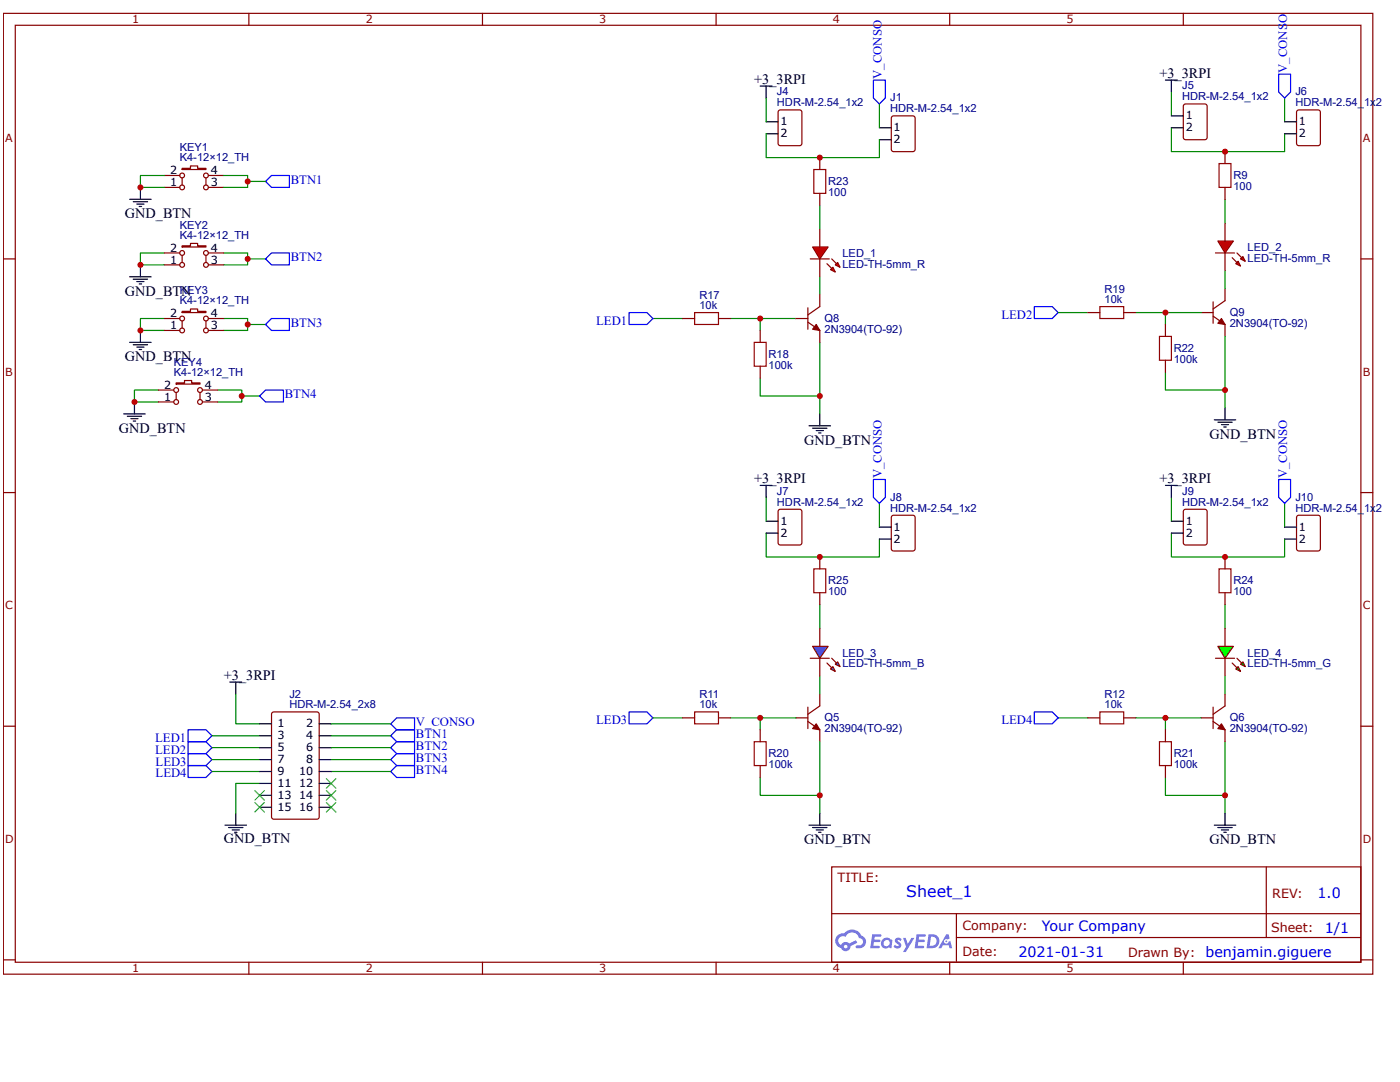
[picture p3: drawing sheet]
<svg xmlns="http://www.w3.org/2000/svg" width="279mm" height="216mm" viewBox="0 0 279 216" stroke-linecap="round" stroke-linejoin="round" font-family="sans-serif">
<g fill="none" stroke="#800" stroke-width=".24">
<path d="M.7 2.7h273.3v191.7h-273.3zM3 5h268.6v187h-268.6zM49.7 2.7v2.3M96.3 2.7v2.3M142.9 2.7v2.3M189.5 2.7v2.3M236.2 2.7v2.3M.7 51.7h2.3M271.6 51.7h2.4M.7 98.3h2.3M271.6 98.3h2.4M.7 144.9h2.3"/>
<path d="M271.6 144.9h2.4M166 173h105.6v19h-105.6zM252.7 173v14.1M.7 191.5h2.3M49.7 192v2.4M96.3 192v2.4M142.9 192v2.4M166 182.3h105.5M189.5 192v2.4M190.9 187.1h80.6M190.9 182.3v9.5M236.2 192v2.4"/>
<path d="M271.6 191.5h2.4"/>
</g>
<g fill="#58f">
<path d="M178.8 187.3l.5-.2 .3 .1 .3 .2-.2 .4a.32 .32 0 0 0-.2-.3 .32 .32 0 0 0-.4 .2l.1 .1a.8 .8 0 0 1 .6 .5 .8 .8 0 0 1-.3 .9h-.6l-.6-.3 .3-.4 .5 .3 .2-.1v-.2a.82 .82 0 0 1-.5-1.2z"/>
<path d="M180.2 187.1h.5l.5 1.3 .7-1.3h.6l-1.7 2.9h-.6l.6-1.1z"/>
<path d="M174.1 186.4l1.7 .1 .1 .2-.2 .2h-1.1l-.1 .6h1l.2 .2-.2 .3h-1.1l-.1 .7h1l.2 .1v.3l-1.8 .1z"/>
<path d="M182.9 186.4l1.8 .1 .1 .2-.3 .2h-1.1l-.1 .6h1.1l.2 .2-.3 .3h-1l-.1 .7h1l.2 .1v.3l-1.9 .1z"/>
<path d="M188.8 186.4h.5l.2 .9-.4 .2a.47 .47 0 0 0-.7 .2 .47 .47 0 0 0 .3 .6 .47 .47 0 0 0 .6-.4l.3-.2 .4 1.5h-.5l-.2-.6h-1.1l-.3 .6h-.6z"/>
<path d="M185.3 186.4l-.4 2.8h.9a1.42 1.42 0 0 0 1.7-1.4 1.42 1.42 0 0 0-1.7-1.4zM185.8 186.9a.93 .93 0 0 1 1.1 1 .93 .93 0 0 1-1.2 .8h-.2z"/>
<path d="M176.1 187.5a1.04 1.04 0 0 0-.1 1.4 1.04 1.04 0 0 0 1.5 .1l.4 .2 .2-1.5-.4-.2a1 1 0 0 0-1.6 0zM176.3 188.2a.62 .62 0 0 1 1.2 0 .62 .62 0 0 1-1.2 0z"/>
<path d="M167.1 186.7a1.47 1.47 0 0 0 .8 2.5 .97 .97 0 0 0 1.1 .6 .97 .97 0 0 0 .7-1l1.4-.7-.3-.5-1.3 .7a.99 .99 0 0 0-1.6 .3 .94 .94 0 0 1-.5-1.3 .94 .94 0 0 1 1.4-.4 1.43 1.43 0 0 1 1.4-.8 1.43 1.43 0 0 1 1.3 1.1 .77 .77 0 0 1 .7 1 .77 .77 0 0 1-1.1 .4 .29 .29 0 0 0-.3 .3 .29 .29 0 0 0 .2 .3 1.34 1.34 0 0 0 1.7-.8 1.34 1.34 0 0 0-.8-1.7 2.12 2.12 0 0 0-3.5-.5l-.8 .1zM168.4 188.9a.37 .37 0 0 1 .7 0 .37 .37 0 0 1-.7 0z"/>
<circle cx="188.9" cy="187.8" r=".18"/>
</g>
<path d="M163.6 138.5v2.4l-2.4 1.6M158.8 143.2h2.4M161.2 144l2.4 1.6v2.4M161.2 141.1v4.3" fill="none" stroke="#800" stroke-width=".24"/>
<path d="M162.9 144.4l.7 1.2-1.4-.2z" fill="#800"/>
<path d="M244.5 138.5v2.4l-2.4 1.6M162.9 144.4l.7 1.2-1.4-.2zM239.7 143.2h2.4M242.1 144l2.4 1.6v2.4M242.1 141.1v4.3" fill="none" stroke="#800" stroke-width=".24"/>
<path d="M161.5 164.7h4.2M162.2 165.1h2.8M162.9 165.6h1.4M163.4 166.1h.4M163.6 162.3v2.4M242.3 164.7h4.3M243.1 165.1h2.8M243.8 165.6h1.4M244.2 166.1h.5M244.5 162.3v2.4" fill="none" stroke="#000" stroke-width=".24"/>
<g fill="none" stroke="#080" stroke-width=".24">
<path d="M163.6 120.6v4.8M163.6 134.9v3.6M244.5 120.6v4.8M244.5 134.9v3.6M130.3 143.2h6M145.8 143.2h13M151.7 155.1v3.6h11.9M151.7 143.2v2.4M163.6 148v14.3M211.2 143.2h5.9M226.6 143.2h13.1M232.6 155.1v3.6h11.9"/>
<path d="M232.6 143.2v2.4M244.5 148v14.3"/>
</g>
<path d="M125.5 142.1h3.6l1.2 1.1-1.2 1.2h-3.6zM206.4 142.1h3.6l1.2 1.1-1.2 1.2h-3.6z" fill="none" stroke="#00f" stroke-width=".24"/>
<path d="M243.8 144.4l.7 1.2-1.4-.2z" fill="#800"/>
<path d="M163.6 58.8v2.4l-2.4 1.6M158.8 63.6h2.4M161.2 64.3l2.4 1.6v2.4M161.2 61.4v4.3M243.8 144.4l.7 1.2-1.4-.2z" fill="none" stroke="#800" stroke-width=".24"/>
<path d="M163.6 41v4.7M163.6 55.2v3.6M130.3 63.6h6M145.8 63.6h13M151.7 75.5v3.5h11.9M151.7 63.6v2.3M163.6 68.3v14.3" fill="none" stroke="#080" stroke-width=".24"/>
<path d="M125.5 62.4h3.6l1.2 1.2-1.2 1.1h-3.6z" fill="none" stroke="#00f" stroke-width=".24"/>
<path d="M151.7 17.2h2.4M152.9 17.2v2.4M161.5 85h4.2M162.2 85.4h2.8M162.9 85.9h1.4M163.4 86.4h.4M163.6 82.6v2.4" fill="none" stroke="#000" stroke-width=".24"/>
<path d="M162.9 64.7l.7 1.2-1.4-.2z" fill="#800"/>
<path d="M162.9 64.7l.7 1.2-1.4-.2z" fill="none" stroke="#800" stroke-width=".24"/>
<path d="M162.2 49.3h3.1l-1.7 2.4z" fill="#f00"/>
<path d="M161.7 51.7h3.8M162.2 49.3h3.1l-1.7 2.4zM165 52.6l1 1M166 51.7l.9 .9" fill="none" stroke="#800" stroke-width=".24"/>
<path d="M166.7 52.9l.5-.5 .4 .9z" fill="#f00"/>
<path d="M166.7 52.9l.5-.5 .4 .9z" fill="none" stroke="#800" stroke-width=".24"/>
<path d="M166.2 53.3l.5 1-1-.5z" fill="#f00"/>
<path d="M163.6 45.7v3.6M163.6 51.7v3.5M166.2 53.3l.5 1-1-.5z" fill="none" stroke="#800" stroke-width=".24"/>
<path d="M243.1 48.1h3l-1.6 2.4z" fill="#f00"/>
<path d="M242.6 50.5h3.8M243.1 48.1h3l-1.6 2.4zM245.9 51.4l1 1M246.9 50.5l.9 .9" fill="none" stroke="#800" stroke-width=".24"/>
<path d="M247.6 51.7l.4-.5 .5 .9z" fill="#f00"/>
<path d="M247.6 51.7l.4-.5 .5 .9z" fill="none" stroke="#800" stroke-width=".24"/>
<path d="M246.6 52.6l.5-.5 .5 1z" fill="#f00"/>
<path d="M244.5 44.5v3.6M244.5 50.5v3.5M244.5 57.6v2.4l-2.4 1.7M246.6 52.6l.5-.5 .5 1zM239.7 62.4h2.4M242.1 63.1l2.4 1.6v2.4M242.1 60.2v4.3" fill="none" stroke="#800" stroke-width=".24"/>
<path d="M243.8 63.6l.7 1.1-1.4-.2z" fill="#800"/>
<path d="M243.8 63.6l.7 1.1-1.4-.2zM244.5 125.4v3.6M244.5 131.3v3.6" fill="none" stroke="#800" stroke-width=".24"/>
<path d="M242.3 83.8h4.3M243.1 84.3h2.8M243.8 84.7h1.4M244.2 85.2h.5M244.5 81.4v2.4" fill="none" stroke="#000" stroke-width=".24"/>
<path d="M244.5 39.8v4.7M244.5 54v3.6M211.2 62.4h5.9M226.6 62.4h13.1M232.6 74.3v3.5h11.9M232.6 62.4v2.3M244.5 67.1v14.3" fill="none" stroke="#080" stroke-width=".24"/>
<path d="M206.4 61.2h3.6l1.2 1.2-1.2 1.2h-3.6z" fill="none" stroke="#00f" stroke-width=".24"/>
<path d="M246.6 133.5l.5-.5 .5 1z" fill="#0f0"/>
<path d="M246.6 133.5l.5-.5 .5 1z" fill="none" stroke="#800" stroke-width=".24"/>
<path d="M247.6 132.5l.4-.4 .5 .9z" fill="#0f0"/>
<path d="M242.6 131.3h3.8M245.9 132.3l1 1M246.9 131.3l.9 1M247.6 132.5l.4-.4 .5 .9z" fill="none" stroke="#800" stroke-width=".24"/>
<path d="M243.1 129h3l-1.6 2.3z" fill="#0f0"/>
<path d="M163.6 125.4v3.6M163.6 131.3v3.6M243.1 129h3l-1.6 2.3z" fill="none" stroke="#800" stroke-width=".24"/>
<path d="M165.7 133.5l.5-.5 .5 1z" fill="#09f"/>
<path d="M165.7 133.5l.5-.5 .5 1z" fill="none" stroke="#800" stroke-width=".24"/>
<path d="M166.7 132.5l.5-.4 .4 .9z" fill="#09f"/>
<path d="M161.7 131.3h3.8M165 132.3l1 1M166 131.3l.9 1M166.7 132.5l.5-.4 .4 .9z" fill="none" stroke="#800" stroke-width=".24"/>
<path d="M162.2 129h3.1l-1.7 2.3z" fill="#09f"/>
<g fill="none" stroke="#800" stroke-width=".24">
<path d="M32.8 37.4h3.1M32.8 35h3.1M36.3 33.6h1.7v-.5h1.4v.5h1.7v.2h-4.8zM36.3 35.5v1.4M41.1 35.5v1.4M41.6 37.4h3.1M41.6 35h3.1M155.4 22.1l.4-.2h3.8l.4 .2v6.5l-.2 .4-4 .1-.4-.2-.1-6.5zM163.6 31.4v2.4M163.6 38.6v2.4M178 23.3l.4-.2h3.8l.4 .2v6.5l-.2 .4-4 .1-.4-.3-.1-6.4zM236.3 20.9l.3-.2h3.8l.4 .3 .1 6.4-.2 .4-4.1 .1-.4-.2v-6.5z"/>
<path d="M244.5 30.3v2.3M244.5 37.4v2.4M258.9 22.1l.3-.2h3.8l.4 .2 .1 6.5-.2 .4-4.1 .1-.4-.2v-6.5zM32.8 52.9h3.1M32.8 50.5h3.1M36.3 49h1.7v-.4h1.4v.4h1.7v.3h-4.8zM36.3 51v1.4M41.1 51v1.4M41.6 52.9h3.1M41.6 50.5h3.1M31.6 77.8h3.1M32.8 65.9h3.1"/>
<path d="M32.8 63.6h3.1M35.2 76.4h1.6v-.5h1.5v.5h1.6v.2h-4.7zM35.2 78.3v1.4M36.3 62.1h1.7v-.4h1.4v.4h1.7v.3h-4.8zM36.3 64v1.5M39.9 78.3v1.4M40.4 77.8h3.1M41.1 64v1.5M41.6 65.9h3.1M41.6 63.6h3.1M136.3 63.6h2.3M143.4 63.6h2.4"/>
<path d="M151.7 65.9v2.4M151.7 73.1v2.4M217.1 62.4h2.4M224.3 62.4h2.3M232.6 64.7v2.4M232.6 71.9v2.4M31.6 80.2h3.1M40.4 80.2h3.1M155.4 101.8l.4-.2h3.8l.4 .2v6.5l-.2 .4-4 .1-.4-.3-.1-6.4zM163.6 111.1v2.4M163.6 118.3v2.3M178 102.9l.4-.1h3.8l.4 .2v6.5l-.2 .4h-4l-.4-.2-.1-6.4z"/>
<path d="M236.3 101.8l.3-.2h3.8l.4 .2 .1 6.5-.2 .4-4.1 .1-.4-.3v-6.4zM244.5 111.1v2.4M244.5 118.3v2.3M258.9 102.9l.3-.1h3.8l.4 .2 .1 6.5-.2 .4h-4.1l-.4-.2v-6.4zM162.2 129h3.1l-1.7 2.3zM54.3 142.2l.4-.1h8.5l.5 .2v20.7l-.3 .4-8.7 .1-.5-.3v-20.7zM136.3 143.2h2.3M143.4 143.2h2.4M151.7 145.6v2.4M151.7 152.8v2.3M217.1 143.2h2.4M224.3 143.2h2.3"/>
<path d="M232.6 145.6v2.4M232.6 152.8v2.3"/>
<circle cx="36.3" cy="35" r=".48"/>
<circle cx="36.3" cy="37.4" r=".48"/>
<circle cx="41.1" cy="35" r=".48"/>
<circle cx="41.1" cy="37.4" r=".48"/>
<circle cx="36.3" cy="50.5" r=".48"/>
<circle cx="36.3" cy="52.9" r=".48"/>
<circle cx="41.1" cy="50.5" r=".48"/>
<circle cx="41.1" cy="52.9" r=".48"/>
<circle cx="35.2" cy="77.8" r=".48"/>
<circle cx="36.3" cy="63.6" r=".48"/>
<circle cx="36.3" cy="65.9" r=".48"/>
<circle cx="39.9" cy="77.8" r=".48"/>
<circle cx="41.1" cy="63.6" r=".48"/>
<circle cx="41.1" cy="65.9" r=".48"/>
<circle cx="35.2" cy="80.2" r=".48"/>
<circle cx="39.9" cy="80.2" r=".48"/>
</g>
<g fill="none" stroke="#000" stroke-width=".24">
<path d="M232.6 16h2.4M233.8 16v2.4M25.9 39.8h4.3M28 37.4v2.4M152.9 24.3h2.4M152.9 26.7h2.4M175.5 25.5h2.4M175.5 27.9h2.4M233.8 25.5h2.4M233.8 23.1h2.4M256.4 24.3h2.4M256.4 26.7h2.4"/>
<path d="M25.9 55.2h4.3M26.6 40.2h2.8M26.6 55.7h2.8M27.3 40.7h1.4M27.3 56.2h1.4M27.8 41.2h.5M27.8 56.7h.5M28 52.9v2.3M25.9 68.3h4.3M26.6 68.8h2.8M27.3 69.3h1.4M27.8 69.7h.5"/>
<path d="M28 65.9v2.4M24.7 82.6h4.3M25.4 83.1h2.9M26.1 83.5h1.4M26.6 84h.5M26.8 80.2v2.4M151.7 96.9h2.4M152.9 96.9v2.3M232.6 96.9h2.4M233.8 96.9v2.3M152.9 104h2.4M152.9 106.4h2.4"/>
<path d="M175.5 105.2h2.4M175.5 107.6h2.4M233.8 104h2.4M233.8 106.4h2.4M256.4 105.2h2.4M256.4 107.6h2.4M45.9 136.1h2.3M47.1 136.1v2.4M51.8 144.4h2.4M51.8 146.8h2.4M51.8 149.2h2.4M51.8 151.6h2.4"/>
<path d="M51.8 153.9h2.4M51.8 156.3h2.4M51.8 158.7h2.4M63.7 144.4h2.4M63.7 146.8h2.4M63.7 149.2h2.4M63.7 151.6h2.4M63.7 153.9h2.4M63.7 156.3h2.4M63.7 158.7h2.4M44.9 164.7h4.3M45.6 165.1h2.9"/>
<path d="M46.3 165.6h1.5M46.8 166.1h.5M47.1 162.3v2.4M51.8 161.1h2.4M63.7 161.1h2.4"/>
</g>
<g fill="none" stroke="#080" stroke-width=".24">
<path d="M152.9 19.6v4.7M233.8 18.4v4.7M256.4 19.6v4.7M32.8 35h-4.8v2.4h4.8M44.7 35h4.7v1.2h3.6M49.4 36.2v1.2h-4.7M152.9 26.7v4.7h22.6v-3.5M175.5 20.7v4.8M233.8 25.5v4.8h22.6v-3.6M32.8 50.5h-4.8v2.4h4.8M44.7 50.5h4.7v1.2h3.6M49.4 51.7v1.2h-4.7"/>
<path d="M31.6 77.8h-4.8v2.4h4.8M32.8 63.6h-4.8v2.3h4.8M43.5 77.8h4.7v1.2h3.6M44.7 63.6h4.7v1.1h3.6M48.2 79v1.2h-4.7M49.4 64.7v1.2h-4.7M152.9 99.2v4.8M233.8 99.2v4.8M152.9 106.4v4.7h22.6v-3.5M175.5 100.4v4.8M233.8 106.4v4.7h22.6v-3.5M256.4 100.4v4.8"/>
<path d="M47.1 138.5v5.9h4.7M42.3 146.8h9.5M42.3 149.2h9.5M42.3 151.6h9.5M42.3 153.9h9.5M51.8 156.3h-4.7v6M66.1 146.8h11.9M66.1 149.2h11.9M66.1 151.6h11.9M66.1 153.9h11.9M66.1 144.4h11.9"/>
</g>
<g fill="none" stroke="#00f" stroke-width=".24">
<path d="M174.3 16h2.4v3.6l-1.2 1.1-1.2-1.1zM255.2 14.8h2.4v3.6l-1.2 1.2-1.2-1.2zM54.2 35h3.6v2.4h-3.6l-1.2-1.2zM54.2 50.5h3.6v2.4h-3.6l-1.2-1.2zM51.8 79l1.2-1.2h3.6v2.4h-3.6zM54.2 63.6h3.6v2.3h-3.6l-1.2-1.2zM174.3 95.7h2.4v3.5l-1.2 1.2-1.2-1.2zM255.2 95.7h2.4v3.5l-1.2 1.2-1.2-1.2zM37.5 145.6h3.6l1.2 1.2-1.2 1.2h-3.6zM37.5 148h3.6l1.2 1.2-1.2 1.2h-3.6zM37.5 150.4h3.6l1.2 1.2-1.2 1.2h-3.6zM37.5 152.8h3.6l1.2 1.1-1.2 1.2h-3.6z"/>
<path d="M78 149.2l1.2-1.2h3.5v2.4h-3.5zM78 153.9l1.2-1.1h3.5v2.3h-3.5zM78 144.4l1.2-1.2h3.5v2.4h-3.5zM79.2 145.6h3.5v2.4h-3.5l-1.2-1.2zM79.2 150.4h3.5v2.4h-3.5l-1.2-1.2z"/>
</g>
<path d="M50.9 157.8l1.9 1.9M52.8 157.8l-1.9 1.9M65.1 155.4l1.9 1.9M65.1 157.8l1.9 1.9M67 155.4l-1.9 1.9M67 157.8l-1.9 1.9M50.9 160.1l1.9 1.9M52.8 160.1l-1.9 1.9M65.1 160.1l1.9 1.9M67 160.1l-1.9 1.9" fill="none" stroke="#3c3" stroke-width=".24"/>
<path d="M162.4 33.8h2.4v4.8h-2.4zM243.3 32.6h2.4v4.8h-2.4zM138.6 62.4h4.8v2.3h-4.8zM150.5 68.3h2.4v4.8h-2.4zM219.5 61.2h4.8v2.4h-4.8zM231.4 67.1h2.4v4.8h-2.4zM162.4 113.5h2.4v4.8h-2.4zM243.3 113.5h2.4v4.8h-2.4zM138.6 142.1h4.8v2.3h-4.8zM150.5 148h2.4v4.8h-2.4zM219.5 142.1h4.8v2.3h-4.8zM231.4 148h2.4v4.8h-2.4z" fill="none" stroke="#a00000" stroke-width=".24"/>
<g fill="#c00">
<circle cx="151.7" cy="143.2" r=".59"/>
<circle cx="163.6" cy="158.7" r=".59"/>
<circle cx="244.5" cy="158.7" r=".59"/>
<circle cx="232.6" cy="143.2" r=".59"/>
<circle cx="163.6" cy="79" r=".59"/>
<circle cx="151.7" cy="63.6" r=".59"/>
<circle cx="232.6" cy="62.4" r=".59"/>
<circle cx="244.5" cy="77.8" r=".59"/>
<circle cx="28" cy="37.4" r=".59"/>
<circle cx="49.4" cy="36.2" r=".59"/>
<circle cx="49.4" cy="51.7" r=".59"/>
<circle cx="28" cy="52.9" r=".59"/>
<circle cx="49.4" cy="64.7" r=".59"/>
<circle cx="28" cy="65.9" r=".59"/>
<circle cx="48.2" cy="79" r=".59"/>
<circle cx="26.8" cy="80.2" r=".59"/>
<circle cx="163.6" cy="31.4" r=".59"/>
<circle cx="244.5" cy="30.3" r=".59"/>
<circle cx="244.5" cy="111.1" r=".59"/>
<circle cx="163.6" cy="111.1" r=".59"/>
</g>
<text font-size="3.2" fill="#00f" x="180.9" y="179.1">Sheet_1</text>
<g font-size="2.9">
<text x="150.5" y="16.7">+3_3RPI</text>
<text x="231.4" y="15.5">+3_3RPI</text>
<text x="24.9" y="43.6">GND_BTN</text>
<text x="24.9" y="59">GND_BTN</text>
<text x="24.9" y="72.1">GND_BTN</text>
<text x="23.7" y="86.4">GND_BTN</text>
<text x="160.5" y="88.8">GND_BTN</text>
<text x="241.4" y="87.6">GND_BTN</text>
<text x="150.5" y="96.4">+3_3RPI</text>
<text x="231.4" y="96.4">+3_3RPI</text>
<text x="44.7" y="135.6">+3_3RPI</text>
<text x="44.7" y="168.2">GND_BTN</text>
<text x="160.5" y="168.5">GND_BTN</text>
<text x="241.4" y="168.5">GND_BTN</text>
</g>
<g font-size="2.9" fill="#00f">
<text x="262.9" y="179.2">1.0</text>
<text x="207.9" y="185.7">Your Company</text>
<text x="203.2" y="190.9">2021-01-31</text>
<text x="240.6" y="190.9">benjamin.giguere</text>
<text x="264.4" y="186.2">1/1</text>
</g>
<g font-size="2.5" fill="#00f">
<text x="176" y="15.7" transform="rotate(-90 176 15.7)">V_CONSO</text>
<text x="256.9" y="14.5" transform="rotate(-90 256.9 14.5)">V_CONSO</text>
<text x="58" y="36.7">BTN1</text>
<text x="58" y="52.1">BTN2</text>
<text x="58" y="65.2">BTN3</text>
<text x="119" y="64.8">LED1</text>
<text x="199.9" y="63.6">LED2</text>
<text x="56.8" y="79.5">BTN4</text>
<text x="176" y="95.4" transform="rotate(-90 176 95.4)">V_CONSO</text>
<text x="256.8" y="95.4" transform="rotate(-90 256.8 95.4)">V_CONSO</text>
<text x="31" y="148">LED1</text>
<text x="83" y="147.3">BTN1</text>
<text x="83" y="149.7">BTN2</text>
<text x="83" y="144.9">V_CONSO</text>
<text x="119" y="144.4">LED3</text>
<text x="199.9" y="144.4">LED4</text>
<text x="31" y="150.4">LED2</text>
<text x="31.1" y="152.8">LED3</text>
<text x="31.1" y="155.1">LED4</text>
<text x="83" y="152">BTN3</text>
<text x="83" y="154.4">BTN4</text>
</g>
<g font-size="2.5" fill="#800">
<text x="167.2" y="176.1">TITLE:</text>
<text x="253.9" y="179.2">REV:</text>
<text x="192.1" y="185.6">Company:</text>
<text x="192.1" y="190.8">Date:</text>
<text x="225.1" y="190.9">Drawn By:</text>
<text x="253.7" y="186.1">Sheet:</text>
</g>
<g font-size="2.2" fill="#800">
<text x="26.4" y="4.7">1</text>
<text x="73" y="4.7">2</text>
<text x="119.6" y="4.7">3</text>
<text x="166.2" y="4.7">4</text>
<text x="212.8" y="4.7">5</text>
<text x="1" y="28.4">A</text>
<text x="272" y="28.4">A</text>
<text x="1" y="75">B</text>
<text x="272" y="75">B</text>
<text x="1" y="121.6">C</text>
<text x="272" y="121.6">C</text>
<text x="1" y="168.2">D</text>
<text x="272" y="168.2">D</text>
<text x="26.4" y="194">1</text>
<text x="73" y="194">2</text>
<text x="119.6" y="194">3</text>
<text x="166.2" y="194">4</text>
<text x="212.8" y="194">5</text>
</g>
<g font-size="2.2" fill="#000080">
<text x="235.9" y="17.9">J5</text>
<text x="155.1" y="21.2">HDR-M-2.54_1x2</text>
<text x="155.1" y="19">J4</text>
<text x="177.7" y="22.4">HDR-M-2.54_1x2</text>
<text x="177.7" y="20.2">J1</text>
<text x="235.9" y="20">HDR-M-2.54_1x2</text>
<text x="258.5" y="21.2">HDR-M-2.54_1x</text>
<text x="258.5" y="19">J6</text>
<text x="274.6" y="21.2">2</text>
<text x="35.9" y="32.2">K4-12×12_TH</text>
<text x="35.9" y="30.2">KEY1</text>
<text x="246.1" y="35.7">R9</text>
<text x="165.3" y="39.1">100</text>
<text x="165.3" y="36.9">R23</text>
<text x="246.1" y="37.9">100</text>
<text x="35.9" y="47.6">K4-12×12_TH</text>
<text x="35.9" y="45.6">KEY2</text>
<text x="168.1" y="53.4">LED-TH-5mm_R</text>
<text x="168.1" y="51.3">LED_1</text>
<text x="249" y="52.2">LED-TH-5mm_R</text>
<text x="249" y="50.1">LED_2</text>
<text x="35.9" y="58.7">KEY3</text>
<text x="139.6" y="59.7">R17</text>
<text x="220.4" y="58.5">R19</text>
<text x="35.9" y="60.7">K4-12×12_TH</text>
<text x="139.6" y="61.7">10k</text>
<text x="164.6" y="64.3">Q8</text>
<text x="220.4" y="60.5">10k</text>
<text x="245.4" y="65.2">2N3904(TO-92)</text>
<text x="245.4" y="63.1">Q9</text>
<text x="153.4" y="71.4">R18</text>
<text x="164.6" y="66.4">2N3904(TO-92)</text>
<text x="234.2" y="70.2">R22</text>
<text x="34.7" y="75">K4-12×12_TH</text>
<text x="34.7" y="73">KEY4</text>
<text x="153.4" y="73.6">100k</text>
<text x="234.2" y="72.4">100k</text>
<text x="155.1" y="100.9">HDR-M-2.54_1x2</text>
<text x="155.1" y="98.7">J7</text>
<text x="177.7" y="99.9">J8</text>
<text x="235.9" y="100.9">HDR-M-2.54_1x2</text>
<text x="235.9" y="98.7">J9</text>
<text x="258.5" y="99.9">J10</text>
<text x="177.7" y="102.1">HDR-M-2.54_1x2</text>
<text x="258.5" y="102.1">HDR-M-2.54_1x</text>
<text x="274.6" y="102.1">2</text>
<text x="165.3" y="118.7">100</text>
<text x="165.3" y="116.6">R25</text>
<text x="246.1" y="118.7">100</text>
<text x="246.1" y="116.6">R24</text>
<text x="168.1" y="131">LED_3</text>
<text x="249" y="131">LED_4</text>
<text x="168.1" y="133.2">LED-TH-5mm_B</text>
<text x="249" y="133.2">LED-TH-5mm_G</text>
<text x="57.8" y="141.3">HDR-M-2.54_2x8</text>
<text x="57.8" y="139.4">J2</text>
<text x="139.6" y="141.3">10k</text>
<text x="139.6" y="139.4">R11</text>
<text x="164.6" y="144">Q5</text>
<text x="220.4" y="141.3">10k</text>
<text x="220.4" y="139.4">R12</text>
<text x="245.4" y="144">Q6</text>
<text x="164.6" y="146.1">2N3904(TO-92)</text>
<text x="245.4" y="146.1">2N3904(TO-92)</text>
<text x="153.4" y="153.2">100k</text>
<text x="153.4" y="151.1">R20</text>
<text x="234.2" y="153.2">100k</text>
<text x="234.2" y="151.1">R21</text>
</g>
<g font-size="2.2">
<text x="236.6" y="23.8">1</text>
<text x="155.8" y="25">1</text>
<text x="155.8" y="27.4">2</text>
<text x="178.3" y="26.2">1</text>
<text x="178.3" y="28.6">2</text>
<text x="236.6" y="26.2">2</text>
<text x="259.2" y="25">1</text>
<text x="259.2" y="27.4">2</text>
<text x="34" y="34.8">2</text>
<text x="42.1" y="34.8">4</text>
<text x="34" y="37.2">1</text>
<text x="42.1" y="37.2">3</text>
<text x="34" y="52.6">1</text>
<text x="34" y="50.2">2</text>
<text x="42.1" y="52.6">3</text>
<text x="42.1" y="50.2">4</text>
<text x="34" y="65.7">1</text>
<text x="34" y="63.3">2</text>
<text x="42.1" y="65.7">3</text>
<text x="42.1" y="63.3">4</text>
<text x="32.8" y="77.6">2</text>
<text x="40.9" y="77.6">4</text>
<text x="32.8" y="80">1</text>
<text x="40.9" y="80">3</text>
<text x="155.8" y="104.7">1</text>
<text x="155.8" y="107.1">2</text>
<text x="178.3" y="105.9">1</text>
<text x="236.6" y="104.7">1</text>
<text x="236.6" y="107.1">2</text>
<text x="259.2" y="105.9">1</text>
<text x="178.3" y="108.3">2</text>
<text x="259.2" y="108.3">2</text>
<text x="55.4" y="145.1">1</text>
<text x="55.4" y="147.5">3</text>
<text x="55.4" y="149.9">5</text>
<text x="61.1" y="145.1">2</text>
<text x="61.1" y="147.5">4</text>
<text x="61.1" y="149.9">6</text>
<text x="55.4" y="152.3">7</text>
<text x="55.4" y="154.7">9</text>
<text x="59.7" y="154.7">10</text>
<text x="61.1" y="152.3">8</text>
<text x="55.4" y="157">11</text>
<text x="55.4" y="159.4">13</text>
<text x="55.4" y="161.8">15</text>
<text x="59.7" y="157">12</text>
<text x="59.7" y="159.4">14</text>
<text x="59.7" y="161.8">16</text>
</g>
</svg>
